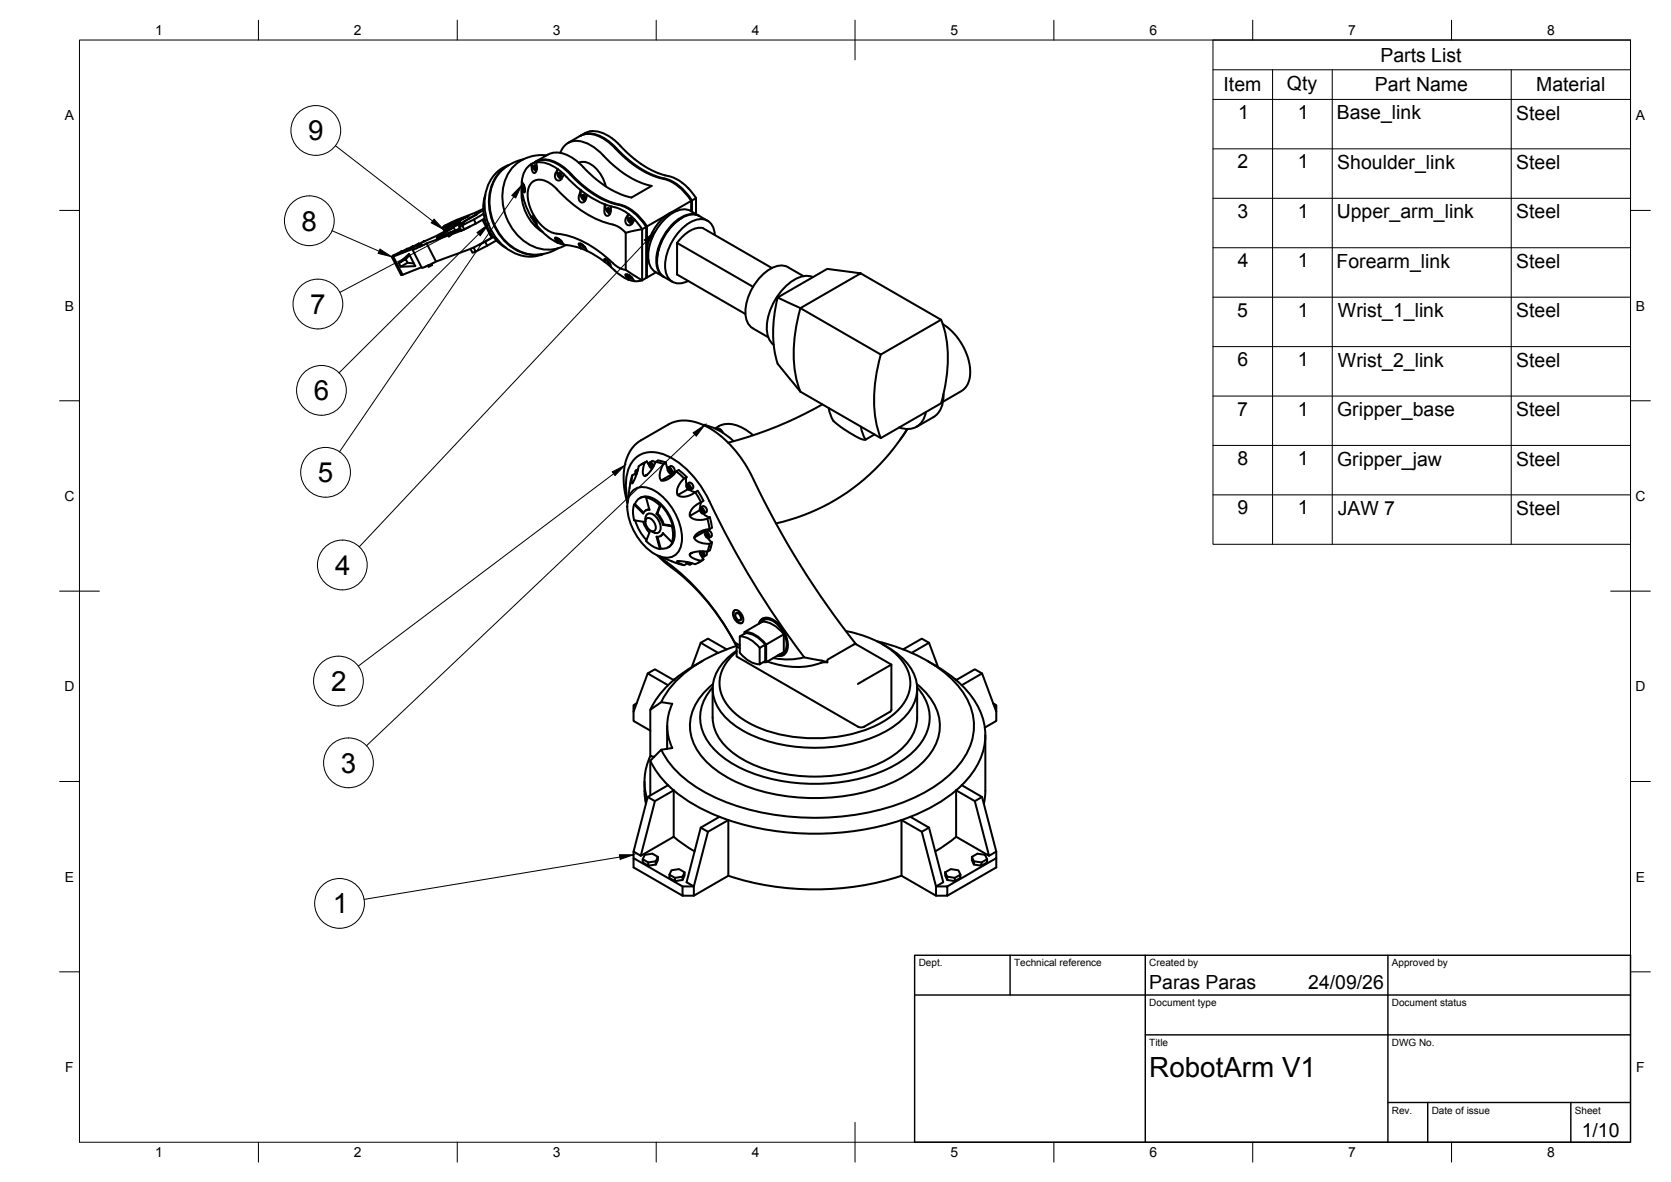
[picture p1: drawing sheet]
<svg xmlns="http://www.w3.org/2000/svg" width="420mm" height="297mm" viewBox="0 0 420 297" stroke-linecap="round" stroke-linejoin="round" font-family="sans-serif">
<!-- layer: Visible -->
<g fill="none" stroke="#000" stroke-width=".51">
<path d="M137.4 39a9.8 9.8 0 0 0-11.1 10.4 13.4 13.4 0 0 0 9.8 13.2 9 9 0 0 0 6.2-1M140.9 38.4a4.4 4.4 0 0 1 6.5-2.5 17.5 17.5 0 0 1 6 4.9 22.6 22.6 0 0 0 10.5 5.9l-5.1 2.9a24 24 0 0 1-12.1-7.6M142.8 35.9l3.1-1.7a6.5 6.5 0 0 1 7 1.4 51.4 51.4 0 0 0 7.9 6.8l2.6 1.4 3.5 1.2M146 34.1a6.4 6.4 0 0 1 7.1 1.4 52.4 52.4 0 0 0 7.9 6.8 23.4 23.4 0 0 0 7.5 3 13.5 13.5 0 0 1 5.5 5.1M147.1 33.5l-1.1 .6M147.1 33.5a5.1 5.1 0 0 1 5.3 .3l2 1.4a36.9 36.9 0 0 0 10.3 8l1.7 .6a12.3 12.3 0 0 1 8.6 6M110.6 59.1l.2 .3M111.8 56.9l.3-.2-.8 .5 .5 1M111.8 57.1l.3 .5M111.9 57.7l.9-.4zM112 58l-2.4 1.3-8.8 4 .1-.2M112.3 56.9l.2 .5"/>
<path d="M112.4 56.6v.1M112.8 57.3l.2 .4-.5 .2-.4 .2-.2-.3M112.8 56.8l.4 .7M112.9 56.5l.1 .1M113.2 56.2l4.7-2-3.1 1.7zM113.3 56.7l.3 .6M113.5 56.4v.1M113.9 57.1v.1M114 56.3h.1M114 57.1l.4 .8M114.5 56.2l.1 .3M114.7 56.1l.2 .4"/>
<path d="M114.8 56.1l.8-.4zM114.8 56.1l-1.5 .6 .9-.5-.2 .1-1.2 .5 .8-.4h-.1l-1.2 .5 .8-.4h-.2l-1.1 .6 .8-.5h-.2l-1.1 .6M114.9 56.4l-.8 .4M114.9 55.2l-3.2 1.6M115.6 55.7l.2 .3-.9 .5M115.7 57.4l-5.9 2.4 .8-.7 3.4-2-1.1 .5M115.7 57.5l-4.2 1.7-1.4 .8h.2M115.9 57.8l-5.6 2.2M116.1 56.6l.7-.4zM116.2 56.6l-.8 .3M118 57l-1.9 .9-9.5 3.6M118.1 54.8v.1"/>
<path d="M118.1 56.9l-.2 .2M119.1 55.2l-2.9 1.4 .5 1-.7 .4-.6-1.1 1.5-1.4 3.1-1.7-6.1 3.2 .2-.2M121.3 55.2l2.3 4.5-3.3 1.9M121.5 52.5l-6.6 2.7M121.5 52.8l-2 1.2M121.6 53.7l-2.5 1.5 .6 1-3 1.4M121.8 54.9l-2.1 1.3M122 48.9a11.7 11.7 0 0 0 5.3 13.4M123.6 59l-.3 .1M124 59.6l-2 1.1M127.6 41.7a11.1 11.1 0 0 0-4.1 12.9 12.4 12.4 0 0 0 10.6 9.5l2.2-.2M128 41.5a10 10 0 0 0-6.1 10.9 13.2 13.2 0 0 0 9.9 12 8.3 8.3 0 0 0 4.5-.4"/>
<path d="M131.2 47.2a11.8 11.8 0 0 0 5.3 11.2M131.2 47.5l.8 .4M131.2 45.6l.8 1.6a.7 .7 0 0 1-.2 1.1l-.6-.8M131.2 47.5a18.3 18.3 0 0 0 3.7 9M131.2 45.6v1.9M131.6 40a10.4 10.4 0 0 0-8.5 12 13.3 13.3 0 0 0 9.8 11.9 10.9 10.9 0 0 0 7.4-1.5M131.7 46.7l.3 .6M131.7 46.5l-.1 .1M131.8 46.6a.49 .49 0 0 0-.2 .5 .49 .49 0 0 0 .4 .4M131.8 46.7l-.2 .3 .4 .4M133.5 41.3a5.8 5.8 0 0 1 7.1 .2l1.9 1.5a26.2 26.2 0 0 0 14.5 9 13.5 13.5 0 0 1 5.5 5M133.6 41.3l.6 1.2 .7 .5"/>
<path d="M133.6 41.2a5.6 5.6 0 0 1 5.9 .8l.7 .5M133.6 41.2a5.1 5.1 0 0 0-2.4 4.4M133.8 54.4l-.2 .2 .1-.2a2.8 2.8 0 0 1 1.2 2v.1M134.3 54.9l.1 .5 .4 .3M134.3 41.7l.5 .1 .1 .6-.5-.1zM134.3 41.6l.3-.1 .4 .4M134.4 55l.3 .5M134.5 41.7v.4l.3 .2M134.6 40.6a6.4 6.4 0 0 1 7.1 1.4 57.5 57.5 0 0 0 7.1 6.2 22.8 22.8 0 0 0 8.4 3.7 13.5 13.5 0 0 1 5.5 5M134.7 40.6l3.1-1.7a6.5 6.5 0 0 1 7 1.4l1.9 1.7M134.9 40.8a2.79 2.79 0 0 1-.3 2.6 .72 .72 0 0 1-.8-.2 .72 .72 0 0 1-.1-.8l-.1-1.1M134.9 56.5a14.4 14.4 0 0 0 5.3 4.5"/>
<path d="M135 42.4l-.1 .1M140.1 59.8v.3M140.1 43.3a1.57 1.57 0 0 0 1.1 1.7M140.2 42.5a2.21 2.21 0 0 0-.5 2.3 .88 .88 0 0 0 .8 .6 .88 .88 0 0 0 .8-.6l.5-1M140.2 42.5l-.1 .8M140.2 42.5l1.6 1.3M140.5 60a.5 .5 0 0 0 0 .6 .5 .5 0 0 0 .6 .1v-.2M140.5 43.6l.4 .1 .2 .7-.5-.2zM140.5 43.6a.51 .51 0 0 1 .6 .2 .51 .51 0 0 1-.1 .6M140.7 43.7v.3l.3 .3M141.8 43.8l4.2 4M145.5 40.9a3.6 3.6 0 0 1 4.1 1.2 9.5 9.5 0 0 1 2.7 4.7"/>
<path d="M146 47.8l.1 1.6 .5 .8 .5 .2M146 47.8l-.4 1.4a1.01 1.01 0 0 0 .1 1.3 1.01 1.01 0 0 0 1.3 .1l.6-1.6M146 47.8l2.9 2 3.2 1.5M146.5 49.1l.4 .1 .2 .7-.5-.2zM146.6 49l.5 .3 .1 .4-.2 .2M146.6 49l-.1 .1M146.6 49.2l.1 .3 .3 .2M152.1 51.3l1.6 .6M152.1 51.4l-.1 1.5a.87 .87 0 0 0 .2 1 .87 .87 0 0 0 1 .1l.3-.7 .1-1.4M152.1 51.4l.3 1.2M152.4 52.6l.4 .8 .6 .4M152.8 52.4l.4 .2 .2 .6-.5-.1z"/>
<path d="M152.8 52.4a.49 .49 0 0 1 .6 .2 .49 .49 0 0 1-.1 .6M153 52.5v.3l.3 .3M153.7 51.9l.9 .2M154.6 52.1l1.7 .6 1.7 1.1M157.3 58.5l-2.1-1.7a28.3 28.3 0 0 1-8.7-3.7l-3.3-2.5-2.2-2a8.2 8.2 0 0 0-5.4-3.5 3 3 0 0 0-2.9 3.4 11 11 0 0 0 6.6 10.1 24.5 24.5 0 0 1 14.8 7.6l1.6 1.1 1.6 .5M157.3 58.5v9.3M158 53.8a1.9 1.9 0 0 0-.4 2.6 1.04 1.04 0 0 0 1.7-.7l.3-.5M158 53.8a1.64 1.64 0 0 0 .9 2.4M158 53.8l1.6 1.4M158.2 54.9l.5 .1 .1 .6-.5-.1zM158.2 54.8h.3l.3 .3v.5M158.4 54.9v.4l.3 .2"/>
<path d="M158.8 55.6l-.1 .1M159.6 55.2l1.9 2.4M161.5 57.6l-4.2 .9M161.5 57.6l1-.6v12.9l-1 .5M161.5 57.6v12.8M166.9 45a12 12 0 0 1 6.9 5.5M168.2 53.7l-5.5 3.2v6.4M168.2 53.7a12.3 12.3 0 0 0-5.5 9.6M170.3 53l-2.1 .7M171.4 54.8a13.3 13.3 0 0 0-6.2 10.7M173.7 53a4.7 4.7 0 0 0-4.9 .7 13.3 13.3 0 0 0-5.7 12 3.8 3.8 0 0 0 1.7 2.7M173.7 53l2 1.2"/>
<path d="M173.8 53.1v-2.6l-5.6 3.2M175 49.8v4M175 49.8l-1 .6v2.8M175.8 54.3a4.8 4.8 0 0 0-5.4 .9 13.4 13.4 0 0 0-5.2 11.8 3.8 3.8 0 0 0 1.7 2.6M177.9 55.5a5 5 0 0 0-5.1-1.4 13 13 0 0 0-7.5 12.9 3.8 3.8 0 0 0 1.7 2.6l2.1 1.2M179.7 59a3.6 3.6 0 0 0-5.4-3.5 13.3 13.3 0 0 0-7 12.2 3.6 3.6 0 0 0 2 3.2 3.6 3.6 0 0 0 3.8-.3M98.5 64.5l2.4 4.6M98.9 64.5l2.3 4.6 4.8-1.9 .3 .1 .7-.3M100.3 66.1l.5 .9 1.7-1 1.6 .2M100.9 63.4l4.5-2.1-1.7 1.1zM101 63.2l-2.1 1-.4 .3h.4M101.2 69l-.3 .1"/>
<path d="M102.4 62.5v.1M102.5 66l-.5-.9-1.7 1 2.5-2.3 1.6 3.1-3.6 .1M103 64.1l-1 1M103.7 62.6l2.3 4.6M103.8 61.8l.1 .1M105 61.7l.2 .4M105 61.7l.9-.4zM105.3 61.2v.1M105.9 61.3l.2 .3M106.1 61.6l-.8 .5M106.7 61.5l-2.5 1.1h-.5l-4.8 1.9M106.7 60.5l.1 .1"/>
<path d="M107.3 61.2l2.3 4.5M107.6 66.7l.2 .3M108.5 66.3l.1 .3M108.7 66.6l-.9 .4M119.1 62.2l.5 1-.8 .3-.5-.9M120.3 61.6l-1.9 .9-8.8 3.2-2.6 1.3M120.5 61.5l1.5-.8 .5 1.1-2.9 1.4M124.8 60.4l-2.3 1.4M136.7 63.8l-.4 .2M140.1 60.1l.1 .9M140.2 61l-.7-1.2a2.44 2.44 0 0 1 2.3 1.7M140.2 61l5.8 1.4"/>
<path d="M140.6 60.1l.1 .5h.3v-.2M140.6 60.1l.4 .5M141.1 60.8h-.1M141.2 60.6l-.1 .1M146 62.4l-.4-.9a.23 .23 0 0 1-.1-.3 .23 .23 0 0 1 .4 0l1 .6 .7 1.3M146 61.3v1.1M146 62.4l2.9 1.3 3.2 2.1M146 61.2v.1M146.4 61.5a.49 .49 0 0 0 .1 .5 .49 .49 0 0 0 .6 .1l-.1 .1M146.5 61.5l.2 .5h.3M146.6 61.6l.4 .4M152.1 65.8l1.6 1.3"/>
<path d="M152.1 65.8l-.1-.7a2.52 2.52 0 0 1 1.6 1.6v.4M152.3 65.2l-.2 .6M152.7 65.5l.2 .5 .4 .2M152.8 65.6l.2 .4 .2 .1M153 65.7l.2 .3M153.3 66.2h.1M153.7 67.1l.6 .7a10.8 10.8 0 0 0 3.7 2.5M157.3 67.8l4.2 2.6M157.8 69l.2 1.3M158 70.3l1.6 .4M158 70.3a1.58 1.58 0 0 1-.7-1.3h.5l.6 .3 1.2 1.4M158.2 69.2a.48 .48 0 0 0 0 .6 .48 .48 0 0 0 .6 0v-.1"/>
<path d="M158.7 69.6v.2h-.2l-.2-.2v-.4l.1 .4 .3 .2M158.8 69.9l-.1 .1M158.9 69.8l-.1 .1M161.5 70.4l-1.9 .3M162.7 63.3v6.5l2.2-1.4M162.7 69.7l-.2 .1M162.7 63.3l.4 2.2M164.8 68.4l2 1.1M170.2 61.1v7.9l17.2 9.9M170.2 61.1l19.2 11M170.3 61a8 8 0 0 1 5.7-3.8l.7 .1 17.4 10.1M195.5 74.8l12.5-7.2 8.4 1.1-15.1 8.7z"/>
<path d="M195.5 74.8a31.1 31.1 0 0 0 0 16.6M202 69.4l-3.9-2.3a4.7 4.7 0 0 0-4.8 .7 13.3 13.3 0 0 0-5.7 12 3.8 3.8 0 0 0 1.7 2.7l3.8 2.2M204.4 69.6a5.9 5.9 0 0 0-6.2 1.8 15 15 0 0 0-5.3 12.3 4.5 4.5 0 0 0 1.7 3M216.4 68.7l20.2 11.7-15.1 8.7-20.2-11.7a33.1 33.1 0 0 0 0 21M195.5 91.4l5.8 7M201.3 98.4l20.2 11.7 15.1-8.7M221.5 89.1a33.1 33.1 0 0 0 0 21M236.6 80.4a33.1 33.1 0 0 1 0 20.9M237 81.5a14.7 14.7 0 0 1 6.8 13.5 4.6 4.6 0 0 1-2.1 3.3l-4.6 2.7M237.2 99a6.2 6.2 0 0 1-2.5 5.8M159 119.5l.6-.4 .3 .4M159 119.5l-.5 1.9-.7 4.8"/>
<path d="M160.3 118.5l-.3 .2 .1 .4M160.3 118.3l-.2-.1a.68 .68 0 0 0-.1 1.1M160.4 117.9l-.5 .3M162.1 116.3l-.4 .2a1.85 1.85 0 0 0-1.3 1.7l-.8 2.2-.7 1.1-.1-.5 .2-1.5M162.7 116l.5 .8M162.7 116l-.6 .3a3.7 3.7 0 0 0-.2 3.2l.2 .1M162.7 116l-1.4 .7M163.5 116.6l.4 .2 .1 .5-.4-.1zM163.9 115.9l-.6 .4M163.9 115.9h.4l.5 .4M164.3 117.2l-.3-.7a.49 .49 0 0 0-.8-.1l.1 .8 .7 .6M164.8 116.1l2 .5"/>
<path d="M166.8 116.6a4.2 4.2 0 0 0-.7 4l.2 .1M167.4 116.3l-.6 .3M167.4 116.3l.5 1.4M167.4 116.3l-.8-.3a1.81 1.81 0 0 0-1.8 .1l-1.3 2.3-1.4 1.2 .6-.3M168 117.5l.6-.3a.99 .99 0 0 1 .9 1.4l-.6 .4 .1 .1M168 117.5a.99 .99 0 0 1 .9 1.5 .99 .99 0 0 1-.9-1.5zM168.2 117.9l.4 .1 .1 .6-.4-.1zM169 119.1l.4 .1M170 118.5l.7-.4 1.9 1.8M170 118.5a4.1 4.1 0 0 1-3.7 2.2l2.7-1.6M170 118.5l2 1.7M172.6 119.9l-.6 .3"/>
<path d="M172.6 119.9l-.1 .6 .1 1.2M176.9 106.8l.7 .2M177 106.8a14.3 14.3 0 0 1 7.5 4.1M179.7 107.7a6 6 0 0 1 6.8-.3l2.9 2M180.1 107.9a1.17 1.17 0 0 1 1.7 .9M206.8 101.6a97.3 97.3 0 0 1-23.7 9.7M208.4 102.5a6.1 6.1 0 0 0 3.1 4.8l.6 .5a17.6 17.6 0 0 0 5.3 2.7h.2M216.5 107.2l.4 1.8 .7 1.5M219.9 109.2l-2.3 1.3M228.1 107.8a52.4 52.4 0 0 1-33 23.7M228.2 107.8l-1.8 2.7M232.8 103.5a4.7 4.7 0 0 1-6.7 3.9"/>
<path d="M234.7 104.8l-4.2 2.5M157.8 126.4a16.7 16.7 0 0 1 .7-13.2 7.6 7.6 0 0 1 2.7-2.6l6.8-3.9a10.1 10.1 0 0 1 9.9 .6 28.8 28.8 0 0 1 11.4 12.8 216.1 216.1 0 0 0 25.9 41.8M157.8 125.9a12.2 12.2 0 0 1 1.4-10.2 6.6 6.6 0 0 1 8-1.4 22.8 22.8 0 0 1 11.2 11.7 221.6 221.6 0 0 0 23.8 39.2M158.8 123.6a3.9 3.9 0 0 1 4.8-.8 14.6 14.6 0 0 1 7.8 13.6 3.9 3.9 0 0 1-5.8 3.3 14.6 14.6 0 0 1-7.8-13.5l.2-1zM159.5 126.8l-.3 1.5 .2 2.5 2.3 .3 .6 1.5 1 1.2-.8 2.2M159.7 126.6a2.58 2.58 0 0 1 3-1.7l-.2 .1 .8 3.1a1.39 1.39 0 0 0-1.6 .9l-2.3-2.2 .2-.2 2.2 2.2M159.7 130.8a12 12 0 0 0 2.9 4.9M161 125.1l-.2 .1M161 125.1a4 4 0 0 1 4.4 .9 10.9 10.9 0 0 1 4.2 9 3.1 3.1 0 0 1-1.6 2.6M162.3 131.1a1.65 1.65 0 0 1 .9-2.1 3.5 3.5 0 0 1 2.7 4.6 1.19 1.19 0 0 1-1.7 .1l-.6-.3M162.5 125l1.9 .8 1.5 1.2M162.5 136l1.5 1.2 1.9 .8"/>
<path d="M162.5 130.3a1.65 1.65 0 0 1 2.2 1.4 1 1 0 0 1 .1 1.3 1 1 0 0 1-1.2 .4 2.41 2.41 0 0 1-1.1-3.1zM163.3 128l-1 .3M165.1 129.2l1 1.2 .6 1.5M165.3 129l1 1.3 .6 1.5M165.3 134.9l.8 3M165.4 139.6l1.6 1.6a57.6 57.6 0 0 1 18.1 21.1M165.6 139.7l4.4 1.8 2 .5M165.8 139.8a61.8 61.8 0 0 1 18.9 21.6M165.9 127l.2-.1-.8 2.2-.2 .1zM166.1 126.9a12 12 0 0 1 3.1 5.2M166.7 131.9l.2-.1 2.2 .3-.2 .2zM166.8 134.1l-.7 .6"/>
<path d="M168.9 132.3l.3 1.8-.3 2.1M169.1 136.1l-.2 .1-2.2-2.2a1.36 1.36 0 0 1-1.6 .9l.8 3.1 .2-.1M169.2 136.1a2.6 2.6 0 0 1-3.1 1.8M172 120.2a3.8 3.8 0 0 0-1.6 4.2l2.5-1.4M172.7 121.7l.6-.4a.99 .99 0 0 1 .9 1.5l-.7 .3 .8 .5h.6M172.7 121.6a.99 .99 0 0 1 .9 1.5 .99 .99 0 0 1-.9-1.5zM172.9 122l.4 .2 .1 .5-.4-.1zM173.4 139.2a1.79 1.79 0 0 0 1.8 1.5l1.1 .2 .6-.3-.5-.9M173.4 129.7a3.9 3.9 0 0 0 5.1 .3M174.5 135.1a3.2 3.2 0 0 0 3.3 1.6h.6l.6-.4M174.8 123.7l1.5 2.5M175.4 123.3a6 6 0 0 1-3.9 1.5l-1.1-.4"/>
<path d="M175.4 123.3l1.5 2.6-.6 .3M176.1 127.6a.99 .99 0 0 1 .9 1.5 .99 .99 0 0 1-.9-1.5zM176.3 138.8l.4 .1 .1 .6-.4-.1zM176.3 128l.4 .1 .1 .6-.4-.1zM176.3 126.2a3.7 3.7 0 0 0-2.9 3.5l2.6-1.5M176.4 126.1l-.3 .7v.8l.6-.4a.99 .99 0 0 1 .9 1.5l-.6 .4M176.7 138.5l.4 .7a.49 .49 0 0 1-.3 .7l-.7-.5-.1-.9M176.9 129.1l1 .7 .6 .2M177.4 133.7l.6-.3a.99 .99 0 0 1 .8 1.5l-.6 .3M177.4 133.7a.99 .99 0 0 1 .8 1.5 .99 .99 0 0 1-.8-1.5zM177.4 133.1v.6M177.5 134.1l.5 .1 .1 .6-.5-.1z"/>
<path d="M177.6 138.6l.1 .8-.7 .5M177.9 130.3l.5 2.7M178 135.2l1 1.1-.1 .8a1.89 1.89 0 0 1-1 1.6 6.1 6.1 0 0 0-4.5 .5l.6-.3M178.4 136.7l-.5 1.9M178.4 133a4.1 4.1 0 0 0-3.9 2.1l2.8-1.6M178.5 130l.5 2.6M179 132.6l-.6 .4M172.6 141.2l.3 .5a.46 .46 0 0 0 .8 0v-.2M172.9 141.3l.3 .2 .2-.1M174.1 141.6l-.6 .3M176.3 140.9l-.4 .3a1.87 1.87 0 0 1-2.1 .3l-2-.4h-1.6a1.03 1.03 0 0 0 1 .6l.8 .3 .6-.3-.1-.5M176.9 140.6l-1.3 .8"/>
<path d="M184.5 153.5a1.65 1.65 0 0 1 2.2 1.4 1 1 0 0 1 .2 1.3 1 1 0 0 1-1.3 .3 2.41 2.41 0 0 1-1.1-3zM184.8 153.3a2.24 2.24 0 0 0 1.8 3.2M185.1 154.1a1.02 1.02 0 0 1 1.2 .5 1.02 1.02 0 0 1-.2 1.3M185.1 154.1a1.16 1.16 0 0 1 1 1.7 1.16 1.16 0 0 1-1-1.7zM186 159.9a6.8 6.8 0 0 1 5 2.9M187.2 158.8a7 7 0 0 1 5.4 3.2M187.2 159.3v-.5l4.4-2.6a7 7 0 0 1 5.5 3.2M190.8 156.7a2.31 2.31 0 0 1 3.9-.8 7.9 7.9 0 0 1 3.3 7.3 2 2 0 0 1-2.6 1.6M191.3 156.4a2.07 2.07 0 0 1 3-.4 7 7 0 0 1 3.3 7.3 1.74 1.74 0 0 1-1.6 1.2M191.8 155.4l-.5 .5-.3 .7M192.1 155.8l-.2 .1M192.1 155.7a3.3 3.3 0 0 1 3.7 1.3 6.5 6.5 0 0 1 1.9 6.3l-.9 1"/>
<path d="M212.7 158.6a23.4 23.4 0 0 1 14.2 7.5 8.9 8.9 0 0 1-1 12.3 27.3 27.3 0 0 1-17 6.9 35.4 35.4 0 0 1-22.1-4.5 11.4 11.4 0 0 1-5.9-9.5 10.4 10.4 0 0 1 4.3-7.5M160.1 176.8l-.8 .4v1.6M162.9 169.2l-3.6 9.6v2.4l4.2 2.4M168 172.2a21.4 21.4 0 0 0-4.5 6.2M169.4 170.9l-4.7-2.7-1.8 1 5.1 3M169.4 170.9l-1.4 1.3M169.7 170.6l-.4 .2M176.2 161.5l-2.3 6.2M176.6 166.1a40.5 40.5 0 0 0-7.2 4.8M179.2 173.1v7.2M179.2 172.7a10.7 10.7 0 0 0 .2 15.4 31.2 31.2 0 0 0 18.4 8.4 44.9 44.9 0 0 0 27.1-4.1 16.6 16.6 0 0 0 8.4-9.3 10.7 10.7 0 0 0-2.7-10.4M179.3 171.9a13.1 13.1 0 0 0-5.6 12.5 16.6 16.6 0 0 0 8.4 10.5 47.6 47.6 0 0 0 30.2 5.1 37.2 37.2 0 0 0 18.7-7.4 12.9 12.9 0 0 0 5.1-12.5 15 15 0 0 0-5.6-8.2"/>
<path d="M182.7 163.2l-4.7-2.7-1.8 1 4.4 2.6M184.7 161.4l1.3 .8M184.7 161.4l.4 .9M185.1 162.3l.9 .6M185.2 162.3a34.7 34.7 0 0 0-16.8 10.7l-2.1 3.4M185.2 162.4v2.6l30.5 17.6a1.74 1.74 0 0 0 1.6 0l6.8-4v-11.6l-9-5.2-6.9 3.9-.2 .7-1.2 .1a19.6 19.6 0 0 1-13.9-.3M191 162.8l1.4-.8v4.1l-1.4 .8zM191.9 166.4h.7M192.4 162a6.8 6.8 0 0 0-5-2.9l-1.4 .8v4.1a6.8 6.8 0 0 0 5 2.9M192.6 162l4.5-2.6v4.5l-4.5 2.5zM197.1 164.6l-.7 .1h-.8M202.2 165.2l5.8 1.2"/>
<path d="M202.2 165.2a17 17 0 0 1-7.7 .2M220.5 161.1a39.7 39.7 0 0 1 19.6 10.3 14.9 14.9 0 0 1 3.6 16.6 26.3 26.3 0 0 1-13.5 12.3 64.1 64.1 0 0 1-50 .3 27.1 27.1 0 0 1-13.9-12.2M221.9 161.9l1.2 .7M223.1 162.6a13.3 13.3 0 0 1 7.5 9.6 11.2 11.2 0 0 1-5.4 10 36.6 36.6 0 0 1-24.3 5.5 31.2 31.2 0 0 1-17.7-6.7 10 10 0 0 1-3.3-11.4 13.9 13.9 0 0 1 5.3-6.1M224.1 167l-8.4 4.9M229.2 164.1l4.4-2.6 2.3 6.2M230.6 173.1v7.2a12 12 0 0 1-6 9.6 38.1 38.1 0 0 1-26.5 4.7 26.8 26.8 0 0 1-16.4-7.9 10.1 10.1 0 0 1-2.5-6.4M233.2 166.1a40.5 40.5 0 0 1 7.2 4.8M233.6 161.5l-1.8-1-4.7 2.7M240.1 170.6l.4 .2M240.4 170.9l1.4 1.3M240.4 170.9l4.7-2.7 1.8 1-5.1 3"/>
<path d="M241.8 172.2a16.7 16.7 0 0 1 5.4 16.4 19.5 19.5 0 0 1-5.4 8.7M246.9 169.2l3.6 9.6v-1.6l-.8-.4M250.5 178.8v2.4l-2.9 1.6M162.1 196.4v3.4l.3 2.2M163.5 190a14.7 14.7 0 0 0-.8 10.8M163.5 191.2a21 21 0 0 0 4.5 6.1M167.7 182.4v5.8M168 197.3l-5.1 3 1.8 1 4.7-2.7M168 197.3l1.4 1.3M169 188l-2.7 .4-2.8 2.8v8.7M169 188a12.9 12.9 0 0 1 0-11.1l-2.7-.4-2.8 1.9v11.6l1 .2M169.4 198.6v11.7l-8.3 4.8"/>
<path d="M169.4 198.6a43.1 43.1 0 0 0 13.7 7.5M240.4 198.6a43.1 43.1 0 0 1-13.7 7.5M240.4 198.6l4.7 2.7 3.6 13.8-8.3-4.8M240.4 198.6v11.7M241.8 197.3l-1.4 1.3M241.8 197.3l5.1 3-1.8 1M247.8 184.8l-.1 14.5-.3 2.7M159.3 214v4l12.3 7.1M159.3 215.7l12.3 7.1h2.9v2.3h-2.9v-2.3M162.9 200.3l-3.6 13.7 1.8 1.1 3.6-13.8M163 216.7l1.9-.3v.9l-1.9 .3M164.9 216.4l.5-1.1v.9l-.5 1.1"/>
<path d="M165.4 215.3l-1.4-.8-1.9 .3-.5 1.1v.8l1.4 .9v-.9l-1.4-.8M169.4 210.3l2.5 1.9 2.8 1.8M172.1 219.2v.8l-.5 1.1v-.8zM172.1 219.2l-1.4-.8-1.9 .3-.5 1.1M180.9 205.3l-4.7 2.7-3.6 13.7 1.9 1.1 3.5-13.8M183.1 206.1l-5.1 2.9-1.8-1M183.1 206.1v14M183.1 206.1a70.7 70.7 0 0 0 43.6 0M226.7 206.1v14M228.9 205.3l4.7 2.7-1.8 1-5.1-2.9M233.6 208l3.6 13.7-1.8 1.1-3.6-13.8M237.7 219.2l.5 1.1v.8l-.5-1.1z"/>
<path d="M237.7 219.2l1.4-.8 1.9 .3 .5 1.1M240.4 210.3l-2.5 1.9-2.7 1.8M244.4 215.3l1.4-.8 1.9 .3 .5 1.1v.8l-1.4 .9M244.9 216.4l-.5-1.1v.9l.5 1.1v-.9l1.9 .3M246.9 200.3l3.6 13.7-1.8 1.1M248.2 215.9l-1.4 .8v.9l-1.9-.3M250.5 214v1.7l-12.3 7.1M250.5 215.7v2.3l-12.3 7.1M171.6 220.3l-1.9 .3v.8l-1.4-.8v-.8l1.4 .8M171.6 221.1l-1.9 .3M183.1 220.1l-8.6 5M183.1 220.1a70.7 70.7 0 0 0 43.6 0"/>
<path d="M226.7 220.1l8.7 5M235.4 222.8h2.8v2.3h-2.8zM238.2 220.3l1.9 .3v.8l-1.9-.3M240.1 220.6l1.4-.8v.8l-1.4 .8"/>
<circle cx="134.6" cy="42.1" r=".26"/>
<circle cx="140.7" cy="44" r=".26"/>
<circle cx="146.7" cy="49.5" r=".26"/>
<circle cx="153" cy="52.8" r=".26"/>
<circle cx="158.4" cy="55.3" r=".26"/>
</g>
<!-- layer: BORDER -->
<g fill="none" stroke="#000" stroke-width=".25">
<path d="M20 10.1h390v276.9h-390zM65 5.1v5M115 5.1v5M165 5.1v5M215 5.1v10M265 5.1v5M315 5.1v5M365 5.1v5M15 52.9h5M410 52.9h5M15 100.7h5M410 100.7h5"/>
<path d="M15 148.6h10M405 148.6h10M15 196.4h5M410 196.4h5M15 244.2h5M410 244.2h5M65 287v5M115 287v5M165 287v5M215 282.1v9.9M265 287v5M315 287v5"/>
<path d="M365 287v5"/>
</g>
<!-- layer: TITLEBLOCK -->
<path d="M230 240.1h180v46.9h-180zM230 250h180M254 240.1v9.9M288 240.1v46.9M349 240.1v46.9M288 260.1h122M349 277.1h61M359 277.1v9.9M395 277.1v9.9" fill="none" stroke="#000" stroke-width=".36"/>
<!-- layer: Parts Lists -->
<g fill="none" stroke="#000" stroke-width=".25">
<path d="M305 10.1h105v126.7h-105zM305 17.5h105M320 17.5v119.3M335 17.5v119.3M380 17.5v119.3M305 25h105M305 37.4h105M305 49.8h105M305 62.3h105M305 74.7h105M305 87.1h105M305 99.5h105"/>
<path d="M305 111.9h105M305 124.4h105"/>
</g>
<!-- layer: Balloons -->
<g fill="none" stroke="#000" stroke-width=".25">
<circle cx="79.4" cy="32.8" r="6.3"/>
<circle cx="77.8" cy="55.5" r="6.3"/>
<circle cx="79.9" cy="76.4" r="6.3"/>
<circle cx="80.8" cy="98.1" r="6.3"/>
<circle cx="81.9" cy="118.7" r="6.3"/>
<circle cx="86.1" cy="142" r="6.3"/>
<circle cx="85.1" cy="171.2" r="6.3"/>
<circle cx="87.6" cy="191.7" r="6.3"/>
<circle cx="85.4" cy="227" r="6.3"/>
</g>
<!-- layer: 0 -->
<path d="M109.1 55.1l2.4 2.6-3.1-1.7zM112.3 58.6l3.4-1.1-2.8 2.1zM120 58.4l2.8-2-2 2.9zM131.2 46.5l-1.5 3.2-1-.6zM95.5 62.6l3 1.9-3.4-.8zM162 60.3l2.8-2.1-2 2.9zM153.9 118.6l3.2-1.6-2.5 2.5zM174.3 108.8l2.9-2-2.1 2.8zM155.7 214.8h3.6l-3.4 1.2z" fill="#000" stroke="#000" stroke-width=".25"/>
<path d="M84.3 36.6l24.5 18.9M83.5 58l11.8 5.1M112.6 59.1l-27.2 14.4M120.4 58.8l-35.2 34.9M129.2 49.4l-43.8 64.1M162.4 60.7l-72.1 76.7M154.3 119l-64.2 48.4M174.7 109.2l-82.6 78.2M155.9 215.4l-64.4 10.6" fill="none" stroke="#000" stroke-width=".25"/>
<g font-size="7">
<text x="77.5" y="35.3">9</text>
<text x="75.8" y="57.9">8</text>
<text x="78" y="78.9">7</text>
<text x="78.9" y="100.6">6</text>
<text x="79.9" y="121.2">5</text>
<text x="84.2" y="144.5">4</text>
<text x="83.2" y="173.7">2</text>
<text x="85.7" y="194.2">3</text>
<text x="83.7" y="229.6">1</text>
<text x="289" y="270.6">RobotArm V1</text>
</g>
<g font-size="4.9">
<text x="347.1" y="15.5">Parts List</text>
<text x="307.7" y="23">Item</text>
<text x="323.6" y="22.5">Qty</text>
<text x="345.7" y="23">Part Name</text>
<text x="386.3" y="23">Material</text>
<text x="311.3" y="29.9">1</text>
<text x="326.3" y="29.9">1</text>
<text x="336.1" y="30">Base_link</text>
<text x="381.3" y="30">Steel</text>
<text x="311.2" y="42.3">2</text>
<text x="326.3" y="42.3">1</text>
<text x="336.3" y="42.5">Shoulder_link</text>
<text x="381.3" y="42.5">Steel</text>
<text x="311.1" y="54.7">3</text>
<text x="326.3" y="54.7">1</text>
<text x="336.1" y="54.8">Upper_arm_link</text>
<text x="381.3" y="54.9">Steel</text>
<text x="311.2" y="67.2">4</text>
<text x="326.3" y="67.2">1</text>
<text x="336.1" y="67.3">Forearm_link</text>
<text x="381.3" y="67.3">Steel</text>
<text x="311.1" y="79.6">5</text>
<text x="326.3" y="79.6">1</text>
<text x="336.4" y="79.7">Wrist_1_link</text>
<text x="381.3" y="79.7">Steel</text>
<text x="311.1" y="92">6</text>
<text x="326.3" y="92">1</text>
<text x="336.4" y="92.1">Wrist_2_link</text>
<text x="381.3" y="92.2">Steel</text>
<text x="311.1" y="104.4">7</text>
<text x="326.3" y="104.4">1</text>
<text x="336.2" y="104.6">Gripper_base</text>
<text x="381.3" y="104.6">Steel</text>
<text x="311.1" y="116.8">8</text>
<text x="326.3" y="116.8">1</text>
<text x="336.2" y="117">Gripper_jaw</text>
<text x="381.3" y="117">Steel</text>
<text x="311.1" y="129.3">9</text>
<text x="326.3" y="129.3">1</text>
<text x="336.4" y="129.4">JAW 7</text>
<text x="381.3" y="129.4">Steel</text>
<text x="289" y="248.5">Paras Paras</text>
<text x="329" y="248.5">24/09/26</text>
<text x="397.7" y="285.7">1/10</text>
</g>
<g font-size="3.5">
<text x="39" y="8.8">1</text>
<text x="89" y="8.8">2</text>
<text x="139" y="8.8">3</text>
<text x="189" y="8.8">4</text>
<text x="239" y="8.8">5</text>
<text x="289" y="8.8">6</text>
<text x="339" y="8.8">7</text>
<text x="389" y="8.8">8</text>
<text x="16.3" y="30.2">A</text>
<text x="411.3" y="30.2">A</text>
<text x="16.3" y="78">B</text>
<text x="411.3" y="78">B</text>
<text x="16.2" y="125.9">C</text>
<text x="411.2" y="125.9">C</text>
<text x="16.2" y="173.7">D</text>
<text x="411.2" y="173.7">D</text>
<text x="16.3" y="221.6">E</text>
<text x="411.3" y="221.6">E</text>
<text x="16.4" y="269.4">F</text>
<text x="411.4" y="269.4">F</text>
<text x="39" y="290.8">1</text>
<text x="89" y="290.8">2</text>
<text x="139" y="290.8">3</text>
<text x="189" y="290.8">4</text>
<text x="239" y="290.8">5</text>
<text x="289" y="290.8">6</text>
<text x="339" y="290.8">7</text>
<text x="389" y="290.8">8</text>
</g>
<g font-size="2.5">
<text x="231" y="242.9">Dept.</text>
<text x="255" y="242.9">Technical reference</text>
<text x="289" y="242.9">Created by</text>
<text x="350" y="242.9">Approved by</text>
<text x="289" y="252.8">Document type</text>
<text x="350" y="252.8">Document status</text>
<text x="289" y="262.9">Title</text>
<text x="350" y="262.9">DWG No.</text>
<text x="350" y="279.9">Rev.</text>
<text x="360" y="279.9">Date of issue</text>
<text x="396" y="279.9">Sheet</text>
</g>
</svg>
